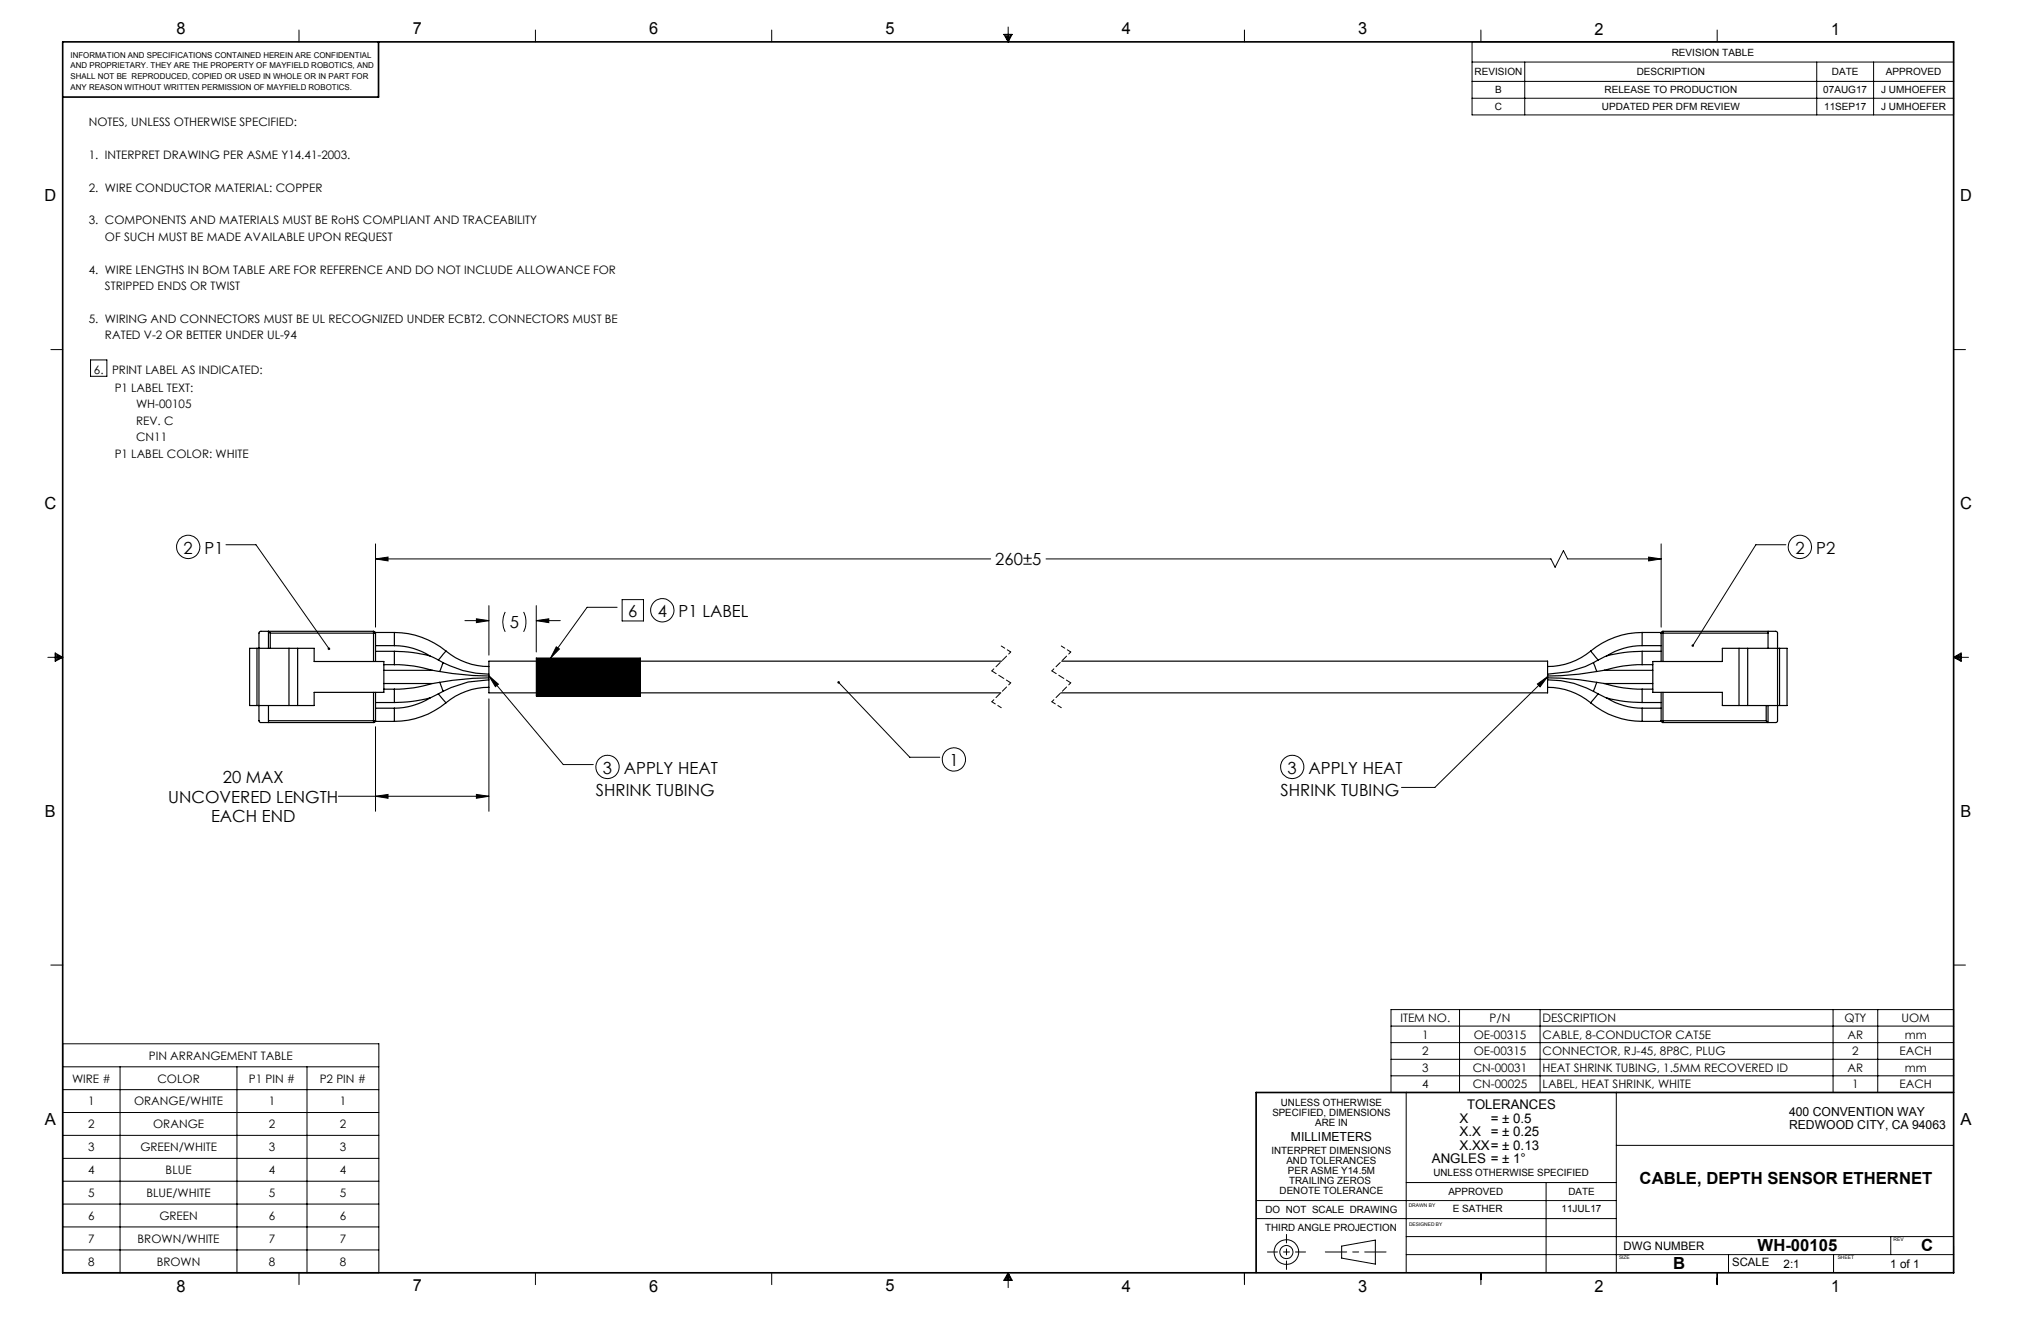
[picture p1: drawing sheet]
<svg xmlns="http://www.w3.org/2000/svg" width="432mm" height="279mm" viewBox="0 0 432 279" stroke-linecap="round" stroke-linejoin="round" font-family="sans-serif">
<g fill="none" stroke="#000" stroke-width=".21">
<path d="M63.3 6.4v2.5M113.3 6.4v2.5M163.3 6.4v2.5M212.4 7.3h1.7l-.8 1.6zM212.7 7.3l.6 1.6M213 7.3l.3 1.6M213.3 5.7v3.2M213.5 7.3l-.2 1.6M213.9 7.3l-.6 1.6M263.3 6.4v2.5M311.4 8.9h101.9v15.4h-101.9zM311.4 13.1h101.9"/>
<path d="M311.4 17.2h101.9M313.3 6.4v2.5M322.6 13.1v11.2M363.3 6.4v2.5M384.4 13.1v11.2M396.4 13.1v11.2M311.4 20.8h101.9M10.8 73.9h2.5M19.2 76.1h3.4v3.5h-3.4zM413.3 73.9h2.5M47.8 115.2h6.4l15.4 22M79.4 118.2l2.7-.4v.8z"/>
<path d="M79.4 115v17.6M79.4 118.2h130.2M221.3 118.2h106.8l.9 1.8 1.8-3.5 .8 1.7h19.8M348.8 117.8l2.6 .4-2.6 .4zM351.4 115v17.6M377.8 115.2h-6.3l-13.4 21.4M10.1 139h3.2M11.7 138.1l1.6 .9-1.6 .9zM11.7 138.4l1.6 .6M11.7 138.7l1.6 .3M13.3 139l-1.6 .6M13.3 139l-1.6 .3"/>
<path d="M98.4 131.3h5M100.8 130.9l2.6 .4-2.6 .4zM103.4 128.1v10.5M106.9 129.4a4.4 4.4 0 0 0 0 4.2M110.8 129.4a4.7 4.7 0 0 1 0 4.2M113.5 131.3l2.6-.4v.8zM113.5 128.1v9.8M113.5 139.2h22v8h-22zM113.5 131.3h5M117.7 136.8l.7 .5-1.9 1.9zM130.6 128.4h-6.4l-7.7 10.8M131.6 126.8h4.5v4.5h-4.5z"/>
<path d="M413.3 139h3.2M413.3 139l1.6-.9v1.8zM413.3 139l1.6 .6M413.3 139l1.6 .3M414.9 138.4l-1.6 .6M414.9 138.7l-1.6 .3M79.4 153.7v17.9M103.4 147.8v23.8M103.4 142.9l15.8 18.8h6.3M103.4 142.9l2 1.8-.6 .5zM177.4 144.3l15.1 15.9h6.3M325.3 144.7l2.1-1.6-1.6 2.2z"/>
<path d="M327.4 143.1l-23.8 23.4h-7.1M71.6 168.4h31.8M79.4 168.4l2.7-.4v.8zM100.8 168l2.6 .4-2.6 .4zM10.8 204.1h2.5M294.3 213.5h119v17.6h-119zM294.3 217h119M308.8 213.5v17.6M325.8 213.5v17.6M387.8 213.5v17.6M397.3 213.5v17.6M413.3 204.1h2.5"/>
<path d="M13.3 220.8h66.9v48.4h-66.9zM13.3 225.6h66.9M13.3 230.5h66.9M13.3 235.3h66.9M25.4 225.6v43.6M50.1 225.6v43.6M64.9 225.6v43.6M294.3 220.5h119M294.3 224h119M294.3 227.5h119M297.5 231.1v38.1M341.9 231.1v38.1"/>
<path d="M13.3 240.1h66.9M13.3 245h66.9M13.3 249.8h66.9M13.3 254.7h66.9M13.3 259.5h66.9M265.7 257.7h76.2M265.7 253.9h76.2M297.5 250.1h44.4M327.1 250.1v19.1M341.9 242.3h71.4M13.3 264.4h66.9M63.3 269.2v2.5"/>
<path d="M113.3 269.2v2.5M163.3 269.2v2.5M213.3 269.2v3.1M213.3 269.2l.8 1.6h-1.7zM213.3 269.2l-.6 1.6M213.3 269.2l-.3 1.6M213.3 269.2l.6 1.6M213.3 269.2l.2 1.6M263.3 269.2v2.5M283.8 263.6l7.2-1.3v5.1l-7.2-1.3zM297.5 265.4h115.8M297.5 261.5h115.8"/>
<path d="M313.3 269.2v2.5M363.3 269.2v2.5M365.7 265.4v3.8M387.9 265.4v3.8M400 261.5v3.9M413.3 263.6v5.6"/>
<circle cx="39.8" cy="115.7" r="2.46"/>
<circle cx="380.8" cy="115.7" r="2.46"/>
<circle cx="140.1" cy="129.1" r="2.46"/>
<circle cx="128.5" cy="162.2" r="2.46"/>
<circle cx="201.8" cy="160.6" r="2.46"/>
<circle cx="273.4" cy="162.2" r="2.46"/>
<circle cx="272.2" cy="264.8" r="2.6"/>
<circle cx="272.2" cy="264.8" r="1.38"/>
</g>
<path d="M211.8 136.6l2 1.3M224.5 136.6l2 1.3M209.8 148.4l2 1.3M222.5 148.4l2 1.3" fill="none" stroke="#000" stroke-width=".21" stroke-dasharray="1.3 .6" stroke-dashoffset=".4"/>
<path d="M213.8 137.9l-4 4M226.5 137.9l-4 4M213.8 144.4l-4 4M226.5 144.4l-4 4" fill="none" stroke="#000" stroke-width=".21" stroke-dasharray="1.3 .6" stroke-dashoffset=".7"/>
<path d="M209.8 141.9l4 2.5M222.5 141.9l4 2.5" fill="none" stroke="#000" stroke-width=".21" stroke-dasharray="1.3 .6" stroke-dashoffset=".2"/>
<path d="M293.2 264.8h-12.8" fill="none" stroke="#000" stroke-width=".21" stroke-dasharray="15.2 1.3 1.3 1.3" stroke-dashoffset="10.7"/>
<path d="M276.2 264.8h-8.1" fill="none" stroke="#000" stroke-width=".21" stroke-dasharray="15.2 1.3 1.3 1.3" stroke-dashoffset="13.1"/>
<path d="M272.2 268.5v-7.4" fill="none" stroke="#000" stroke-width=".21" stroke-dasharray="15.2 1.3 1.3 1.3" stroke-dashoffset="13.4"/>
<path d="M13.3 8.9h400v260.3h-400zM80.1 8.9v11.6h-66.8M413.3 231.1h-147.6v38.1" fill="none" stroke="#000" stroke-width=".35"/>
<g fill="#000">
<path d="M79.4 118.2l2.7-.4v.8zM348.8 117.8l2.6 .4-2.6 .4zM79.4 168.4l2.7-.4v.8zM100.8 168l2.6 .4-2.6 .4zM113.5 131.3l2.6-.4v.8zM100.8 130.9l2.6 .4-2.6 .4z"/>
<path d="M69.4 137v.4l.3 .1-.1-.3 .1 .2 .1-.1a.27 .27 0 0 0-.1-.3 .27 .27 0 0 0-.3 0zM358 136.3l-.1 .4 .2-.1-.1 .2a.26 .26 0 0 0 .4-.3 .26 .26 0 0 0-.4-.2zM117.7 136.8l.7 .5-1.9 1.9zM177.3 144.1l.1 .2-.2-.2a.27 .27 0 0 0 .2 .5 .27 .27 0 0 0 .3-.4 .27 .27 0 0 0-.4-.1zM103.4 142.9l2 1.8-.6 .5zM325.3 144.7l2.1-1.6-1.6 2.2z"/>
</g>
<g fill="none" stroke="#000" stroke-width=".25">
<path d="M54.4 137.1h-1.6v12.1h1.6M54.4 137.1h6.7M54.4 137.1v12.1M57.2 133.9l-.4-.4v3.6M57.2 133.9h21.8M57.2 133.9v3.2M61.1 137.1h1.9M61.1 137.1v12.1M63 137.1h3.5v2.8h14.7v6.5h-14.7v2.8h-3.5M63 137.1v12.1M79 133.5l.3 .1 .1 .3M79 133.5v.4"/>
<path d="M79 133.5h-23.9l-.3 .4v18.5l.2 .4h24M79 133.9h.4M79 133.9v6M79.4 133.9h.1M79.4 136.6h4M79.4 137.8h4M79.4 133.9v6M83.4 136.6a14.1 14.1 0 0 1 7.6 2.1 29.2 29.2 0 0 0-7.6-.9M83.4 133.8a17.4 17.4 0 0 1 10.9 3.9M83.4 133.8h-4v.1M83.4 133.8v2.8M83.4 137.8v2.8"/>
<path d="M91.1 138.8l1.6 .8M92.7 139.6l1 .6M94.3 137.7a14.3 14.3 0 0 0 9.1 3.3M94.3 137.7l-1.6 1.9M211.9 139.8h-108.5v6.7h108.3M224.6 139.8h102.8v6.7h-103M336.6 137.7a14.3 14.3 0 0 1-9.2 3.3M336.6 137.7l1.5 1.9M338.1 139.6l-1 .6M339.8 138.7l-1.7 .9M347.4 136.6a14.4 14.4 0 0 0-7.5 2.1 29.2 29.2 0 0 1 7.5-.9M347.4 133.8a17.2 17.2 0 0 0-10.8 3.9"/>
<path d="M347.4 133.8h4v.1M347.4 133.8v2.8M347.4 137.8v2.8M347.4 136.6h4M347.4 137.8h4M351.4 133.9h.4M351.4 133.9v6M351.8 133.5l-.3 .1-.1 .3M351.8 133.5v.4M351.8 133.5h23.9l.4 .3-.1 18.9-24.2 .1M351.8 133.9h22.3M351.8 133.9v6"/>
<path d="M367.9 137.1h1.8M367.9 137.1h-3.5v2.8h-14.7v6.5h14.7v2.8h3.5M367.9 137.1v12.1M369.7 137.1h6.8M369.7 137.1v12.1M374.1 133.5v.4M374.1 133.9v3.2M376.5 137.1h1.6v12.1h-1.6M376.5 137.1v12.1M54.4 149.2h6.7M56.8 152.4v.4M56.8 152.4h22.2"/>
<path d="M56.8 149.2v3.2M61.1 149.2h1.9M79 152.4v.4M79 152.4h.4M79 146.4v6M79.4 152.4l-.1 .4h-.3M79.4 152.4v.2h4M79.4 149.8h4M79.4 148.6h4M79.4 146.4v6M81.2 145.8h2.2M81.2 140.6h2.2"/>
<path d="M81.2 144.6h10.2M81.2 141.8h10.2M83.4 148.6a31.3 31.3 0 0 0 7.6-1 14.8 14.8 0 0 1-7.6 2.2M83.4 140.6a25.6 25.6 0 0 1 8 1.2M83.4 149.8v2.8M83.4 145.8v2.8M91.4 144.6a25.6 25.6 0 0 1-8 1.2M91.4 141.8l1.6 .2M92.7 146.8l-1.6 .8M92.7 146.8l1.6 1.9M93 142l7 .9 3.4 .1M93 144.3l.7 1.9"/>
<path d="M93 144.3l-1.6 .3M93.7 140.2a21.1 21.1 0 0 0 9.7 2.4M93.7 140.2l-.7 1.8M93.7 146.2l-1 .6M94.3 148.7a17.4 17.4 0 0 1-10.9 3.9M103.4 145.4a14.3 14.3 0 0 0-9.1 3.3M103.4 143.8l-4.4 .5-3.5 1.1-1.8 .8M103.4 143.4l-3.4 .1-7 .8M327.4 145.4a14.3 14.3 0 0 1 9.2 3.3M327.4 143.8a19.7 19.7 0 0 1 9.7 2.4M327.4 143.4l6.6 .4 3.8 .5M336.6 148.7a17.2 17.2 0 0 0 10.8 3.9"/>
<path d="M337.1 140.2l-1.7 .8-3.6 1.1-4.4 .5M337.1 140.2l.7 1.8M337.1 146.2l1 .6M337.8 144.3l-.7 1.9M337.8 142l-3.8 .6-6.6 .4M337.8 144.3l1.5 .3M338.1 146.8l1.7 .8M338.1 146.8l-1.5 1.9M339.4 141.8l-1.6 .2M339.4 144.6h10.3M339.4 141.8h10.3M339.4 144.6a25.6 25.6 0 0 0 8 1.2"/>
<path d="M347.4 148.6a29.2 29.2 0 0 1-7.5-1 14.4 14.4 0 0 0 7.5 2.2M347.4 140.6a25.6 25.6 0 0 0-8 1.2M347.4 149.8v2.8M347.4 145.8v2.8M347.4 149.8h4M347.4 145.8h2.3M347.4 148.6h4M347.4 140.6h2.3M351.4 152.4l.4 .4M351.4 152.4h.1M351.4 152.4v.2h-4M351.4 152.4h.4"/>
<path d="M351.4 146.4v6M351.8 152.4v.4M351.8 152.4h21.9M351.8 146.4v6M367.9 149.2h1.8M369.7 149.2h6.8M373.7 149.2v3.2M374.1 149.2v3.6l-.4-.4"/>
</g>
<path d="M113.5 139.2h22v8h-22z" fill-rule="evenodd" fill="#000"/>
<g font-size="3.5">
<text x="37.3" y="7.3">8</text>
<text x="87.3" y="7.3">7</text>
<text x="137.3" y="7.3">6</text>
<text x="187.3" y="7.3">5</text>
<text x="237.3" y="7.3">4</text>
<text x="287.4" y="7.3">3</text>
<text x="337.4" y="7.3">2</text>
<text x="387.4" y="7.3">1</text>
<text x="9.4" y="42.5">D</text>
<text x="414.7" y="42.5">D</text>
<text x="9.4" y="107.6">C</text>
<text x="414.7" y="107.7">C</text>
<text x="38.9" y="117.2">2 P1</text>
<text x="210.6" y="119.6">260±5</text>
<text x="379.8" y="117.2">2 P2</text>
<text x="132.9" y="130.6">6</text>
<text x="139.2" y="130.6">4 P1 LABEL</text>
<text x="107.9" y="132.9">5</text>
<text x="47.1" y="165.5">20 MAX</text>
<text x="127.6" y="163.7">3 APPLY HEAT</text>
<text x="200.8" y="162.1">1</text>
<text x="272.4" y="163.7">3 APPLY HEAT</text>
<text x="9.5" y="172.7">B</text>
<text x="35.6" y="169.7">UNCOVERED LENGTH</text>
<text x="44.6" y="174">EACH END</text>
<text x="126.1" y="168.4">SHRINK TUBING</text>
<text x="270.9" y="168.4">SHRINK TUBING</text>
<text x="414.8" y="172.8">B</text>
<text x="9.5" y="237.9">A</text>
<text x="414.8" y="237.9">A</text>
<text x="346.9" y="250.5">CABLE, DEPTH SENSOR ETHERNET</text>
<text x="354" y="268.5">B</text>
<text x="371.8" y="264.6">WH-00105</text>
<text x="406.4" y="264.7">C</text>
<text x="37.3" y="273.2">8</text>
<text x="87.3" y="273.1">7</text>
<text x="137.3" y="273.2">6</text>
<text x="187.3" y="273.1">5</text>
<text x="237.3" y="273.2">4</text>
<text x="287.4" y="273.2">3</text>
<text x="337.4" y="273.2">2</text>
<text x="387.4" y="273.2">1</text>
</g>
<g font-size="2.8">
<text x="308.8" y="237.5">X</text>
<text x="310.4" y="234.6">TOLERANCES</text>
<text x="315.4" y="237.5">= ± 0.5</text>
<text x="308.8" y="243.2">X.XX= ± 0.13</text>
<text x="308.8" y="240.3">X.X</text>
<text x="315.4" y="240.3">= ± 0.25</text>
<text x="302.9" y="246.1">ANGLES = ± 1°</text>
</g>
<g font-size="2.6">
<text x="378.5" y="238.9">REDWOOD CITY, CA 94063</text>
<text x="378.5" y="236.1">400 CONVENTION WAY</text>
<text x="273.1" y="241.4">MILLIMETERS</text>
</g>
<g font-size="2.5">
<text x="18.8" y="26.6">NOTES, UNLESS OTHERWISE SPECIFIED:</text>
<text x="18.8" y="33.6">1. INTERPRET DRAWING PER ASME Y14.41-2003.</text>
<text x="18.8" y="40.5">2. WIRE CONDUCTOR MATERIAL: COPPER</text>
<text x="18.8" y="47.4">3. COMPONENTS AND MATERIALS MUST BE RoHS COMPLIANT AND TRACEABILITY</text>
<text x="22.2" y="50.9">OF SUCH MUST BE MADE AVAILABLE UPON REQUEST</text>
<text x="18.8" y="57.9">4. WIRE LENGTHS IN BOM TABLE ARE FOR REFERENCE AND DO NOT INCLUDE ALLOWANCE FOR</text>
<text x="22.2" y="61.3">STRIPPED ENDS OR TWIST</text>
<text x="18.8" y="68.3">5. WIRING AND CONNECTORS MUST BE UL RECOGNIZED UNDER ECBT2. CONNECTORS MUST BE</text>
<text x="22.2" y="71.7">RATED V-2 OR BETTER UNDER UL-94</text>
<text x="19.9" y="79">6.</text>
<text x="23.7" y="79">PRINT LABEL AS INDICATED:</text>
<text x="24.3" y="82.9">P1 LABEL TEXT:</text>
<text x="28.8" y="86.4">WH-00105</text>
<text x="28.8" y="89.8">REV. C</text>
<text x="28.8" y="93.3">CN11</text>
<text x="24.3" y="96.8">P1 LABEL COLOR: WHITE</text>
<text x="296.3" y="216.2">ITEM NO.</text>
<text x="300.9" y="219.7">1</text>
<text x="311.8" y="219.7">OE-00315</text>
<text x="315.2" y="216.2">P/N</text>
<text x="326.4" y="216.2">DESCRIPTION</text>
<text x="326.4" y="219.7">CABLE, 8-CONDUCTOR CAT5E</text>
<text x="390.2" y="216.2">QTY</text>
<text x="390.9" y="219.7">AR</text>
<text x="402.3" y="216.2">UOM</text>
<text x="403" y="219.7">mm</text>
<text x="31.5" y="224.1">PIN ARRANGEMENT TABLE</text>
<text x="300.9" y="226.7">3</text>
<text x="300.9" y="223.2">2</text>
<text x="311.6" y="226.7">CN-00031</text>
<text x="311.8" y="223.2">OE-00315</text>
<text x="326.4" y="226.7">HEAT SHRINK TUBING, 1.5MM RECOVERED ID</text>
<text x="326.4" y="223.2">CONNECTOR, RJ-45, 8P8C, PLUG</text>
<text x="390.9" y="226.7">AR</text>
<text x="391.9" y="223.2">2</text>
<text x="401.9" y="223.2">EACH</text>
<text x="403" y="226.7">mm</text>
<text x="15.2" y="229">WIRE #</text>
<text x="18.7" y="233.8">1</text>
<text x="28.4" y="233.8">ORANGE/WHITE</text>
<text x="33.3" y="229">COLOR</text>
<text x="52.6" y="229">P1 PIN #</text>
<text x="56.9" y="233.8">1</text>
<text x="67.6" y="229">P2 PIN #</text>
<text x="71.9" y="233.8">1</text>
<text x="300.9" y="230.2">4</text>
<text x="311.6" y="230.2">CN-00025</text>
<text x="326.4" y="230.2">LABEL, HEAT SHRINK, WHITE</text>
<text x="391.9" y="230.2">1</text>
<text x="401.9" y="230.2">EACH</text>
<text x="18.7" y="238.6">2</text>
<text x="32.4" y="238.6">ORANGE</text>
<text x="56.9" y="238.6">2</text>
<text x="71.9" y="238.6">2</text>
<text x="18.7" y="243.5">3</text>
<text x="29.7" y="243.5">GREEN/WHITE</text>
<text x="56.9" y="243.5">3</text>
<text x="71.9" y="243.5">3</text>
<text x="18.7" y="248.3">4</text>
<text x="35" y="248.3">BLUE</text>
<text x="56.9" y="248.3">4</text>
<text x="71.9" y="248.3">4</text>
<text x="18.7" y="253.2">5</text>
<text x="31" y="253.2">BLUE/WHITE</text>
<text x="56.9" y="253.2">5</text>
<text x="71.9" y="253.2">5</text>
<text x="18.7" y="262.9">7</text>
<text x="18.7" y="258">6</text>
<text x="29.1" y="262.9">BROWN/WHITE</text>
<text x="33.7" y="258">GREEN</text>
<text x="56.9" y="262.9">7</text>
<text x="56.9" y="258">6</text>
<text x="71.9" y="262.9">7</text>
<text x="71.9" y="258">6</text>
<text x="18.7" y="267.7">8</text>
<text x="33.2" y="267.7">BROWN</text>
<text x="56.9" y="267.7">8</text>
<text x="71.9" y="267.7">8</text>
<text x="343.5" y="264.3">DWG NUMBER</text>
<text x="377.3" y="268.1">2:1</text>
<text x="399.9" y="268.1">1 of 1</text>
</g>
<text font-size="2.4" x="366.5" y="267.8">SCALE</text>
<g font-size="2.1">
<text x="353.7" y="11.8">REVISION TABLE</text>
<text x="312" y="15.9">REVISION</text>
<text x="346.3" y="15.9">DESCRIPTION</text>
<text x="387.6" y="15.9">DATE</text>
<text x="399" y="15.9">APPROVED</text>
<text x="316.3" y="23.3">C</text>
<text x="316.3" y="19.8">B</text>
<text x="338.9" y="23.3">UPDATED PER DFM REVIEW</text>
<text x="339.4" y="19.8">RELEASE TO PRODUCTION</text>
<text x="385.7" y="19.8">07AUG17</text>
<text x="385.9" y="23.3">11SEP17</text>
<text x="398" y="19.8">J UMHOEFER</text>
<text x="398" y="23.3">J UMHOEFER</text>
<text x="269.2" y="236.1">SPECIFIED, DIMENSIONS</text>
<text x="271" y="234">UNLESS OTHERWISE</text>
<text x="278.2" y="238.3">ARE IN</text>
<text x="269" y="244">INTERPRET DIMENSIONS</text>
<text x="272.2" y="246.1">AND TOLERANCES</text>
<text x="272.5" y="248.2">PER ASME Y14.5M</text>
<text x="272.8" y="250.4">TRAILING ZEROS</text>
<text x="303.3" y="248.8">UNLESS OTHERWISE SPECIFIED</text>
<text x="267.7" y="256.6">DO NOT SCALE DRAWING</text>
<text x="270.7" y="252.5">DENOTE TOLERANCE</text>
<text x="306.4" y="252.7">APPROVED</text>
<text x="307.3" y="256.4">E SATHER</text>
<text x="330.4" y="256.4">11JUL17</text>
<text x="331.8" y="252.7">DATE</text>
<text x="267.7" y="260.3">THIRD ANGLE PROJECTION</text>
</g>
<g font-size="1.7">
<text x="14.9" y="12.2">INFORMATION AND SPECIFICATIONS CONTAINED HEREIN ARE CONFIDENTIAL</text>
<text x="14.9" y="14.5">AND PROPRIETARY. THEY ARE THE PROPERTY OF MAYFIELD ROBOTICS, AND</text>
<text x="14.9" y="16.7">SHALL NOT BE REPRODUCED, COPIED OR USED IN WHOLE OR IN PART FOR</text>
<text x="14.9" y="19">ANY REASON WITHOUT WRITTEN PERMISSION OF MAYFIELD ROBOTICS.</text>
</g>
<g font-size="1.1">
<text x="298" y="255.2">DRAWN BY</text>
<text x="298.1" y="259.2">DESIGNED BY</text>
<text x="400.6" y="262.6">REV</text>
<text x="342.5" y="266.3">SIZE</text>
<text x="388.8" y="266.4">SHEET</text>
</g>
</svg>
